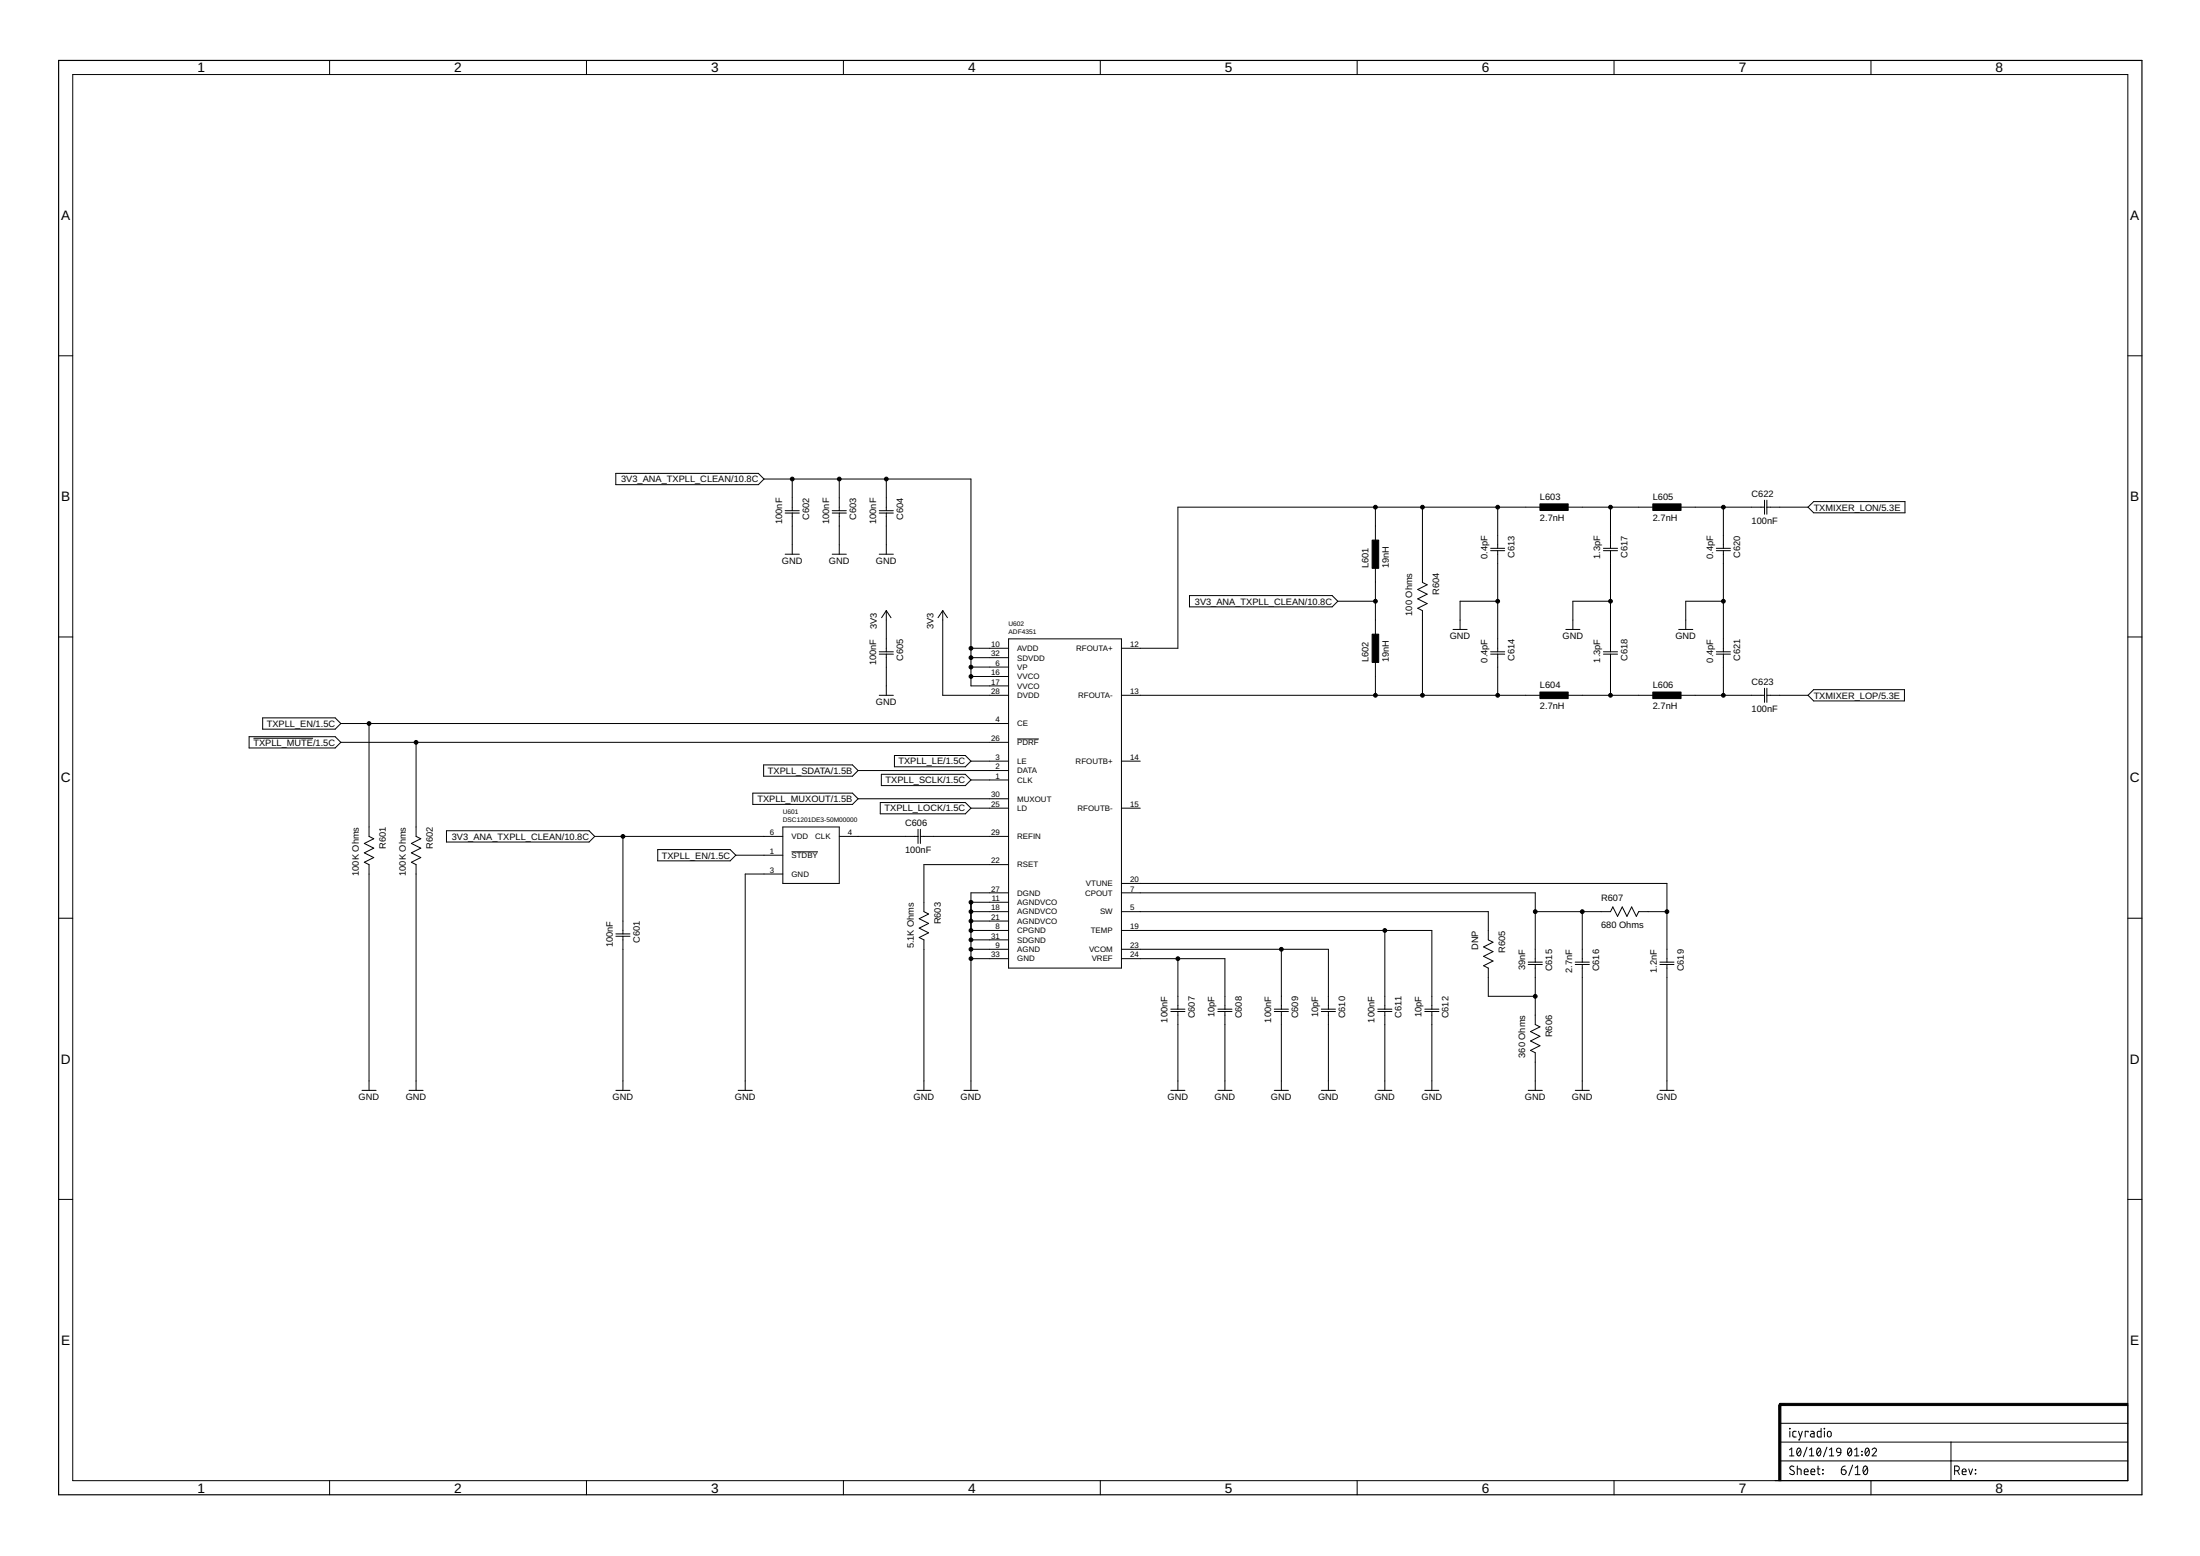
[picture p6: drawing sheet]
<svg xmlns="http://www.w3.org/2000/svg" width="594mm" height="420mm" viewBox="0 0 594 420" stroke-linecap="round" stroke-linejoin="round" font-family="sans-serif">
<g fill="none" stroke="#000" stroke-width=".27">
<path d="M89 16.3v3.8M158.4 16.3v3.8M227.8 16.3v3.8M297.1 16.3v3.8M366.5 16.3v3.8M435.8 16.3v3.8M505.2 16.3v3.8M19.6 20.1h555v379.7h-555zM15.8 96.1h3.8M574.6 96.1h3.8M166.3 127.8h38.5l1.5 1.5-1.5 1.6h-38.5zM206.3 129.3h55.9v55.9h10.2"/>
<path d="M212 137.9h3.8M212 138.5h3.8M213.9 129.3v8.6M213.9 138.5v11.1M224.7 137.9h3.8M224.7 138.5h3.8M226.6 129.3v8.6M226.6 138.5v11.1M237.4 137.9h3.8M237.4 138.5h3.8M239.3 129.3v8.6M239.3 138.5v11.1"/>
<path d="M371.4 136.9v10.2M384.1 136.9v20.4l1.3 .6-2.6 1.3 2.6 1.2-2.6 1.3 2.6 1.3-2.6 1.3 1.3 .6v22.8M404.4 136.9v11.2M417.1 136.9h-99v38.1h-15.3M422.2 136.9h25.4M434.9 136.9v11.2M452.7 136.9h23.8M465.4 136.9v11.2M476.5 135.1v3.8M477.1 136.9h11.1M477.1 135.1v3.8M488.2 136.9l1.6-1.5h24.6v3.1h-24.6z"/>
<path d="M212 149.6h3.8M224.7 149.6h3.8M237.4 149.6h3.8M371.4 152.2v20.3M402.5 148.1h3.8M402.5 148.7h3.8M404.4 148.7v27.3M433 148.1h3.8M433 148.7h3.8M434.9 148.7v27.3M463.5 148.1h3.8M463.5 148.7h3.8"/>
<path d="M465.4 148.7v27.3M15.8 172h3.8M237.4 176h3.8M237.4 176.6h3.8M239.3 164.9v11.1M239.3 176.6v11.1M239.3 164.9l1.3 1.9M239.3 164.9l-1.2 1.9M254.6 164.9v22.8h17.8M254.6 164.9l1.2 1.9M254.6 164.9l-1.3 1.9M262.2 177.6h10.2"/>
<path d="M262.2 175h10.2M272.4 172.5h30.4v88.9h-30.4zM321.2 160.8h38.5l1.6 1.5-1.6 1.6h-38.5zM361.3 162.3h10.1M371.4 177.6v10.1M392.4 170h3.8M402.5 176h3.8M402.5 176.6h3.8M404.4 176.6v11.1M404.4 162.3h-10.1v7.7M422.8 170h3.8M433 176h3.8"/>
<path d="M433 176.6h3.8M434.9 176.6v11.1M434.9 162.3h-10.2v7.7M453.3 170h3.8M463.5 176h3.8M463.5 176.6h3.8M465.4 176.6v11.1M465.4 162.3h-10.2v7.7M574.6 172h3.8M67.3 198.9h23.2l1.5 1.5-1.5 1.6h-23.2zM68.4 199.3h16.1M70.9 193.8h19.6l1.5 1.6-1.5 1.5h-19.6z"/>
<path d="M92 195.4h180.4M99.7 195.4v30.4l1.2 .7-2.5 1.3 2.5 1.2-2.5 1.3 2.5 1.3-2.5 1.2 1.3 .7v60.9M237.4 187.7h3.8M262.2 180.1h10.2M262.2 182.7h10.2M274.7 199.5h5.8M302.8 187.7h114.3M422.2 187.7h25.4M452.7 187.7h23.8M476.5 185.8v3.9M477.1 187.7h11.1M477.1 185.8v3.9"/>
<path d="M489.8 186.2h24.5v3.1h-24.5l-1.6-1.6zM92 200.4h180.4M112.4 200.4v25.4l1.2 .7-2.5 1.3 2.5 1.2-2.5 1.3 2.5 1.3-2.5 1.2 1.3 .7v60.9M203.3 214.2h26.9l1.5 1.5-1.5 1.5h-26.9zM206.2 206.5h24l1.5 1.6-1.5 1.5h-24zM231.7 208.1h40.7M231.7 215.7h40.7M237.7 216.7h23l1.5 1.5-1.5 1.6h-23zM238 209.1h22.7l1.5 1.5-1.5 1.5h-22.7zM241.5 204h19.2l1.5 1.5-1.5 1.6h-19.2zM262.2 218.2h10.2M262.2 205.5h10.2"/>
<path d="M262.2 210.6h10.2M302.8 218.2h5.1M302.8 205.5h5.1M120.6 224.3h38.5l1.5 1.5-1.5 1.6h-38.5zM160.6 225.8h50.8M168.2 225.8v26.4M177.6 229.4h19.6l1.5 1.5-1.5 1.6h-19.6zM198.7 230.9h12.7M211.4 223.3h15.2v15.2h-15.2zM211.4 236h-10.2v58.4M213.7 230h7.2M226.6 225.8h21.3"/>
<path d="M247.9 223.9v3.9M248.5 225.8h23.9M248.5 223.9v3.9M272.4 233.5h-22.9v12.7l1.3 .6-2.6 1.3 2.6 1.2-2.6 1.3 2.6 1.3-2.6 1.3 1.3 .6v40.6M302.8 238.5h147.3v21.3M15.8 247.9h3.8M166.3 252.2h3.8M166.3 252.8h3.8M168.2 252.8v41.6M262.2 243.6h10.2M262.2 251.2h10.2M262.2 258.9h10.2"/>
<path d="M262.2 253.8h10.2M262.2 246.2h10.2M262.2 256.3h10.2M262.2 248.7h10.2M272.4 241.1h-10.2v53.3M302.8 251.2h83.9v21.3M302.8 241.1h111.8v18.7M302.8 258.9h28v13.6M302.8 246.2h99.1v7.6l1.3 .6-2.6 1.3 2.6 1.3-2.6 1.2 2.6 1.3-2.6 1.3 1.3 .6v7.6h12.7M302.8 256.3h55.9v16.2M318.1 258.9v13.6M346 256.3v16.2"/>
<path d="M374 251.2v21.3M412.7 259.8h3.8M414.6 246.2h20.3l.6-1.3 1.3 2.5 1.3-2.5 1.2 2.5 1.3-2.5 1.3 2.5 .6-1.2h7.6M425.4 259.8h3.8M427.3 246.2v13.6M448.2 259.8h3.8M574.6 247.9h3.8M316.2 272.5h3.8M316.2 273.1h3.8M318.1 273.1v21.3M328.9 272.5h3.8M328.9 273.1h3.8"/>
<path d="M330.8 273.1v21.3M344.1 272.5h3.8M344.1 273.1h3.8M346 273.1v21.3M356.8 272.5h3.8M356.8 273.1h3.8M358.7 273.1v21.3M372 272.5h3.9M372 273.1h3.9M374 273.1v21.3M384.7 272.5h3.9M384.7 273.1h3.9"/>
<path d="M386.7 273.1v21.3M412.7 260.4h3.8M414.6 260.4v16.2l1.2 .7-2.5 1.3 2.5 1.2-2.5 1.3 2.5 1.3-2.5 1.2 1.3 .7v10.1M425.4 260.4h3.8M427.3 260.4v34M448.2 260.4h3.8M450.1 260.4v34M97.7 294.4h3.9M110.4 294.4h3.9M166.3 294.4h3.8M199.3 294.4h3.8M247.6 294.4h3.8"/>
<path d="M260.3 294.4h3.8M316.2 294.4h3.8M328.9 294.4h3.8M344.1 294.4h3.8M356.8 294.4h3.8M372 294.4h3.9M384.7 294.4h3.9M412.7 294.4h3.8M425.4 294.4h3.8M448.2 294.4h3.8M15.8 323.9h3.8M574.6 323.9h3.8"/>
<path d="M89 399.8v3.8M158.4 399.8v3.8M227.8 399.8v3.8M297.1 399.8v3.8M366.5 399.8v3.8M435.8 399.8v3.8M480.6 394.5h94M480.6 389.4h94M480.6 384.3h94M483.2 391.5l.6-.5v2.1M483.2 393.1h1.2M483.3 385.7l.1 .1z"/>
<path d="M483.3 386.5v1.5M484.4 396a.58 .58 0 0 0-.9 0 .58 .58 0 0 0 .1 .8l.7 .4a.54 .54 0 0 1 .2 .7 .54 .54 0 0 1-.8 .2l-.4-.2M485 386.5h-.6l-.3 .4 .1 1 .8 .1M485.3 396.6l1 .1 .1 1.5M485.3 395.9v2.3M485.4 391.2a.67 .67 0 0 1 .8 .1 .67 .67 0 0 1 .1 .8 .67 .67 0 0 1-.1 .8 .67 .67 0 0 1-.8 .1 1.64 1.64 0 0 1 0-1.8zM485.6 386.5l.6 1.5M486.2 391.5l-.9 1.2M486.7 386.5l-.8 2.3h-.3M487.2 397.4h1.1a.54 .54 0 0 0-.4-.7 .54 .54 0 0 0-.7 .5l.1 .9 1 .1M488 390.8l-1 2.6M488.3 386.7v-.2h-.8v1.5"/>
<path d="M488.6 393.1h1.2M488.6 391.5l.6-.5v2.1M489 386.5h.6l.3 .2v1.3h-.6a.46 .46 0 0 1-.5-.4 .46 .46 0 0 1 .5-.5h.6M489 397.4h1.1a.54 .54 0 0 0-.4-.7 .54 .54 0 0 0-.7 .5l.1 .9 1 .1M490.7 396.6h.7M490.8 391.2a.67 .67 0 0 1 .8 .1 .67 .67 0 0 1 .1 .8 .67 .67 0 0 1-.1 .8 .67 .67 0 0 1-.8 .1 1.76 1.76 0 0 1 0-1.8zM490.9 395.9l.1 2.1 .4 .2M491.6 391.5l-.9 1.2M491.8 385.7v2.3h-.8l-.3-.2v-1.1l.3-.2h.8M492.2 396.8l.1 .2zM492.2 397.9l.1 .1zM492.6 385.7l.1 .1z"/>
<path d="M492.7 386.5v1.5M493.3 390.8l-.9 2.6M493.6 386.7l.3-.2 .5 .2 .1 .8a.52 .52 0 0 1-.5 .5 .52 .52 0 0 1-.5-.5zM494 393.1h1.2M494 391.5l.6-.5v2.1M496.1 391.2l.3-.2 .6 .2 .1 1-1-.2zM497.1 392.2l-.3 .7-.6 .2M497.2 396.9h.8a.65 .65 0 0 1 .5 .7 .65 .65 0 0 1-.7 .6 .65 .65 0 0 1-.6-.6zM498.3 395.9l-.8 .3-.3 .7M499.2 391.2a.66 .66 0 0 1 .7 .1 .66 .66 0 0 1 .1 .8 .63 .63 0 0 1-.1 .8 .63 .63 0 0 1-.9-.1l-.1-.7zM499.9 391.5l-.9 1.2M500.3 395.6l-1.1 2.8"/>
<path d="M500.8 393.1h1.2M500.8 391.5l.6-.5v2.1M501 398.2h1.3M501 396.4l.6-.5v2.3M502.7 391.9l.2 .1zM502.7 392.8l.2 .2zM503.3 396a.61 .61 0 0 1 .8 0 .61 .61 0 0 1 .2 .7 .99 .99 0 0 1-.7 1.5 1.62 1.62 0 0 1-.3-2.2zM503.9 391.2a.66 .66 0 0 1 .8 .1 .66 .66 0 0 1 .1 .8 .63 .63 0 0 1-.2 .8 .63 .63 0 0 1-.8-.1l-.2-.7zM504.2 396.4l-1 1.3M504.7 391.5l-1 1.2M505.2 399.8v3.8M505.5 391.5a.58 .58 0 0 1 .9-.5 .58 .58 0 0 1 .1 1l-1 1.1h1.2"/>
<path d="M526.8 389.4v10.3M527.8 397.2h.6a.65 .65 0 0 0 .7-.7 .65 .65 0 0 0-.7-.6h-.6v2.3M528.6 397.2l.5 1M529.9 397.4h1a.54 .54 0 0 0-.4-.7 .54 .54 0 0 0-.6 .5l.1 .9 .9 .1M531.6 396.6l.5 1.6 .6-1.6M533.4 397.9l.1 .1zM533.4 396.8l.1 .2z"/>
</g>
<path d="M15.8 16.3h562.6v387.3h-562.6z" fill="none" stroke="#000" stroke-width=".32"/>
<path d="M415.8 136.1h7.7v1.7h-7.7zM446.3 136.1h7.6v1.7h-7.6zM370.5 145.8h1.8v7.7h-1.8zM370.5 171.2h1.8v7.7h-1.8zM415.8 186.9h7.7v1.7h-7.7zM446.3 186.9h7.6v1.7h-7.6zM480.3 379.5h.6v20.3h-.6zM480.6 378.9h94v.6h-94z" fill="#000" stroke="#000" stroke-width=".27"/>
<path d="M481.9 379.2h-1.3v1.3" fill="none" stroke="#000" stroke-width=".61"/>
<g fill="#000" stroke="#000" stroke-width=".27">
<circle cx="213.9" cy="129.3" r=".51"/>
<circle cx="226.6" cy="129.3" r=".51"/>
<circle cx="239.3" cy="129.3" r=".51"/>
<circle cx="371.4" cy="136.9" r=".51"/>
<circle cx="384.1" cy="136.9" r=".51"/>
<circle cx="404.4" cy="136.9" r=".51"/>
<circle cx="434.9" cy="136.9" r=".51"/>
<circle cx="465.4" cy="136.9" r=".51"/>
<circle cx="262.2" cy="177.6" r=".51"/>
<circle cx="262.2" cy="175" r=".51"/>
<circle cx="371.4" cy="162.3" r=".51"/>
<circle cx="404.4" cy="162.3" r=".51"/>
<circle cx="434.9" cy="162.3" r=".51"/>
<circle cx="465.4" cy="162.3" r=".51"/>
<circle cx="99.7" cy="195.4" r=".51"/>
<circle cx="262.2" cy="182.7" r=".51"/>
<circle cx="262.2" cy="180.1" r=".51"/>
<circle cx="371.4" cy="187.7" r=".51"/>
<circle cx="384.1" cy="187.7" r=".51"/>
<circle cx="404.4" cy="187.7" r=".51"/>
<circle cx="434.9" cy="187.7" r=".51"/>
<circle cx="465.4" cy="187.7" r=".51"/>
<circle cx="112.4" cy="200.4" r=".51"/>
<circle cx="168.2" cy="225.8" r=".51"/>
<circle cx="262.2" cy="256.3" r=".51"/>
<circle cx="262.2" cy="246.2" r=".51"/>
<circle cx="262.2" cy="248.7" r=".51"/>
<circle cx="262.2" cy="253.8" r=".51"/>
<circle cx="262.2" cy="243.6" r=".51"/>
<circle cx="262.2" cy="258.9" r=".51"/>
<circle cx="262.2" cy="251.2" r=".51"/>
<circle cx="318.1" cy="258.9" r=".51"/>
<circle cx="346" cy="256.3" r=".51"/>
<circle cx="374" cy="251.2" r=".51"/>
<circle cx="414.6" cy="246.2" r=".51"/>
<circle cx="427.3" cy="246.2" r=".51"/>
<circle cx="450.1" cy="246.2" r=".51"/>
<circle cx="414.6" cy="269" r=".51"/>
</g>
<g font-size="3.7">
<text x="53.3" y="19.5">1</text>
<text x="122.7" y="19.5">2</text>
<text x="192" y="19.5">3</text>
<text x="261.4" y="19.5">4</text>
<text x="330.8" y="19.5">5</text>
<text x="400.2" y="19.5">6</text>
<text x="469.5" y="19.5">7</text>
<text x="538.9" y="19.5">8</text>
<text x="16.5" y="59.4">A</text>
<text x="575.3" y="59.4">A</text>
<text x="16.5" y="135.3">B</text>
<text x="575.3" y="135.3">B</text>
<text x="16.4" y="211.3">C</text>
<text x="575.2" y="211.3">C</text>
<text x="16.4" y="287.2">D</text>
<text x="575.2" y="287.2">D</text>
<text x="16.5" y="363.1">E</text>
<text x="575.3" y="363.1">E</text>
<text x="53.3" y="403">1</text>
<text x="122.7" y="403">2</text>
<text x="192" y="403">3</text>
<text x="261.4" y="403">4</text>
<text x="330.8" y="403">5</text>
<text x="400.2" y="403">6</text>
<text x="469.5" y="403">7</text>
<text x="538.9" y="403">8</text>
</g>
<g font-size="2.5">
<text x="167.7" y="130.2">3V3_ANA_TXPLL_CLEAN/10.8C</text>
<text x="415.8" y="135.1">L603</text>
<text x="446.3" y="135.1">L605</text>
<text x="473" y="134.2">C622</text>
<text x="489.8" y="137.8">TXMIXER_LON/5.3E</text>
<text x="211.2" y="141.5" transform="rotate(-90 211.2 141.5)">100nF</text>
<text x="218.5" y="140.4" transform="rotate(-90 218.5 140.4)">C602</text>
<text x="223.9" y="141.5" transform="rotate(-90 223.9 141.5)">100nF</text>
<text x="231.2" y="140.4" transform="rotate(-90 231.2 140.4)">C603</text>
<text x="236.6" y="141.5" transform="rotate(-90 236.6 141.5)">100nF</text>
<text x="243.9" y="140.4" transform="rotate(-90 243.9 140.4)">C604</text>
<text x="415.8" y="140.6">2.7nH</text>
<text x="446.3" y="140.6">2.7nH</text>
<text x="473" y="141.5">100nF</text>
<text x="211.1" y="152.2">GND</text>
<text x="223.8" y="152.2">GND</text>
<text x="236.5" y="152.2">GND</text>
<text x="369.5" y="153.5" transform="rotate(-90 369.5 153.5)">L601</text>
<text x="375.1" y="153.5" transform="rotate(-90 375.1 153.5)">19nH</text>
<text x="401.7" y="151" transform="rotate(-90 401.7 151)">0.4pF</text>
<text x="409" y="150.5" transform="rotate(-90 409 150.5)">C613</text>
<text x="432.1" y="151" transform="rotate(-90 432.1 151)">1.3pF</text>
<text x="439.4" y="150.5" transform="rotate(-90 439.4 150.5)">C617</text>
<text x="462.6" y="151" transform="rotate(-90 462.6 151)">0.4pF</text>
<text x="469.9" y="150.5" transform="rotate(-90 469.9 150.5)">C620</text>
<text x="388.6" y="160.7" transform="rotate(-90 388.6 160.7)">R604</text>
<text x="322.7" y="163.2">3V3_ANA_TXPLL_CLEAN/10.8C</text>
<text x="381.3" y="166.3" transform="rotate(-90 381.3 166.3)">100 Ohms</text>
<text x="236.8" y="170" transform="rotate(-90 236.8 170)">3V3</text>
<text x="252" y="170" transform="rotate(-90 252 170)">3V3</text>
<text x="391.5" y="172.5">GND</text>
<text x="421.9" y="172.5">GND</text>
<text x="452.4" y="172.5">GND</text>
<text x="236.6" y="179.6" transform="rotate(-90 236.6 179.6)">100nF</text>
<text x="243.9" y="178.5" transform="rotate(-90 243.9 178.5)">C605</text>
<text x="369.5" y="178.9" transform="rotate(-90 369.5 178.9)">L602</text>
<text x="375.1" y="178.9" transform="rotate(-90 375.1 178.9)">19nH</text>
<text x="401.7" y="178.9" transform="rotate(-90 401.7 178.9)">0.4pF</text>
<text x="409" y="178.5" transform="rotate(-90 409 178.5)">C614</text>
<text x="432.1" y="178.9" transform="rotate(-90 432.1 178.9)">1.3pF</text>
<text x="439.4" y="178.5" transform="rotate(-90 439.4 178.5)">C618</text>
<text x="462.6" y="178.9" transform="rotate(-90 462.6 178.9)">0.4pF</text>
<text x="469.9" y="178.5" transform="rotate(-90 469.9 178.5)">C621</text>
<text x="415.8" y="185.9">L604</text>
<text x="446.3" y="185.9">L606</text>
<text x="473" y="185">C623</text>
<text x="236.5" y="190.3">GND</text>
<text x="415.8" y="191.4">2.7nH</text>
<text x="446.3" y="191.4">2.7nH</text>
<text x="489.8" y="188.6">TXMIXER_LOP/5.3E</text>
<text x="72" y="196.3">TXPLL_EN/1.5C</text>
<text x="473" y="192.3">100nF</text>
<text x="68.4" y="201.3">TXPLL_MUTE/1.5C</text>
<text x="207.4" y="209">TXPLL_SDATA/1.5B</text>
<text x="242.6" y="206.4">TXPLL_LE/1.5C</text>
<text x="239.1" y="211.5">TXPLL_SCLK/1.5C</text>
<text x="204.5" y="216.6">TXPLL_MUXOUT/1.5B</text>
<text x="238.9" y="219.1">TXPLL_LOCK/1.5C</text>
<text x="122" y="226.7">3V3_ANA_TXPLL_CLEAN/10.8C</text>
<text x="244.4" y="223.1">C606</text>
<text x="104.2" y="229.3" transform="rotate(-90 104.2 229.3)">R601</text>
<text x="116.9" y="229.3" transform="rotate(-90 116.9 229.3)">R602</text>
<text x="178.7" y="231.8">TXPLL_EN/1.5C</text>
<text x="244.4" y="230.4">100nF</text>
<text x="96.9" y="236.5" transform="rotate(-90 96.9 236.5)">100K Ohms</text>
<text x="109.6" y="236.5" transform="rotate(-90 109.6 236.5)">100K Ohms</text>
<text x="432.4" y="243.4">R607</text>
<text x="254" y="249.6" transform="rotate(-90 254 249.6)">R603</text>
<text x="432.4" y="250.7">680 Ohms</text>
<text x="165.5" y="255.8" transform="rotate(-90 165.5 255.8)">100nF</text>
<text x="172.8" y="254.7" transform="rotate(-90 172.8 254.7)">C601</text>
<text x="246.7" y="256.1" transform="rotate(-90 246.7 256.1)">5.1K Ohms</text>
<text x="399.1" y="256.5" transform="rotate(-90 399.1 256.5)">DNP</text>
<text x="406.4" y="257.2" transform="rotate(-90 406.4 257.2)">R605</text>
<text x="411.8" y="262" transform="rotate(-90 411.8 262)">39nF</text>
<text x="419.1" y="262.3" transform="rotate(-90 419.1 262.3)">C615</text>
<text x="424.5" y="262.7" transform="rotate(-90 424.5 262.7)">2.7nF</text>
<text x="431.8" y="262.3" transform="rotate(-90 431.8 262.3)">C616</text>
<text x="447.4" y="262.7" transform="rotate(-90 447.4 262.7)">1.2nF</text>
<text x="454.7" y="262.3" transform="rotate(-90 454.7 262.3)">C619</text>
<text x="322.6" y="275" transform="rotate(-90 322.6 275)">C607</text>
<text x="328" y="274.7" transform="rotate(-90 328 274.7)">10pF</text>
<text x="335.3" y="275" transform="rotate(-90 335.3 275)">C608</text>
<text x="350.6" y="275" transform="rotate(-90 350.6 275)">C609</text>
<text x="355.9" y="274.7" transform="rotate(-90 355.9 274.7)">10pF</text>
<text x="363.3" y="275" transform="rotate(-90 363.3 275)">C610</text>
<text x="378.5" y="274.8" transform="rotate(-90 378.5 274.8)">C611</text>
<text x="383.9" y="274.7" transform="rotate(-90 383.9 274.7)">10pF</text>
<text x="391.2" y="275" transform="rotate(-90 391.2 275)">C612</text>
<text x="315.3" y="276.1" transform="rotate(-90 315.3 276.1)">100nF</text>
<text x="343.2" y="276.1" transform="rotate(-90 343.2 276.1)">100nF</text>
<text x="371.2" y="276.1" transform="rotate(-90 371.2 276.1)">100nF</text>
<text x="419.1" y="280.1" transform="rotate(-90 419.1 280.1)">R606</text>
<text x="411.8" y="285.6" transform="rotate(-90 411.8 285.6)">360 Ohms</text>
<text x="96.9" y="297">GND</text>
<text x="109.6" y="297">GND</text>
<text x="165.4" y="297">GND</text>
<text x="198.4" y="297">GND</text>
<text x="246.7" y="297">GND</text>
<text x="259.4" y="297">GND</text>
<text x="315.3" y="297">GND</text>
<text x="328" y="297">GND</text>
<text x="343.2" y="297">GND</text>
<text x="355.9" y="297">GND</text>
<text x="371.1" y="297">GND</text>
<text x="383.8" y="297">GND</text>
<text x="411.8" y="297">GND</text>
<text x="424.5" y="297">GND</text>
<text x="447.3" y="297">GND</text>
</g>
<g font-size="2.1">
<text x="267.6" y="177.2">32</text>
<text x="267.6" y="174.7">10</text>
<text x="268.8" y="179.8">6</text>
<text x="274.7" y="178.4">SDVDD</text>
<text x="274.7" y="175.8">AVDD</text>
<text x="290.6" y="175.8">RFOUTA+</text>
<text x="305.2" y="174.7">12</text>
<text x="267.6" y="182.3">16</text>
<text x="267.6" y="184.9">17</text>
<text x="274.7" y="180.9">VP</text>
<text x="274.7" y="183.4">VVCO</text>
<text x="274.7" y="186">VVCO</text>
<text x="267.6" y="187.4">28</text>
<text x="274.7" y="188.5">DVDD</text>
<text x="291.2" y="188.5">RFOUTA-</text>
<text x="305.2" y="187.4">13</text>
<text x="268.8" y="195">4</text>
<text x="274.7" y="196.1">CE</text>
<text x="267.6" y="200.1">26</text>
<text x="274.7" y="201.2">PDRF</text>
<text x="268.8" y="205.2">3</text>
<text x="268.8" y="207.7">2</text>
<text x="274.7" y="206.3">LE</text>
<text x="274.7" y="208.8">DATA</text>
<text x="290.5" y="206.3">RFOUTB+</text>
<text x="305.2" y="205.2">14</text>
<text x="267.6" y="215.3">30</text>
<text x="268.8" y="210.3">1</text>
<text x="274.7" y="211.4">CLK</text>
<text x="267.6" y="217.9">25</text>
<text x="274.7" y="219">LD</text>
<text x="274.7" y="216.5">MUXOUT</text>
<text x="291" y="219">RFOUTB-</text>
<text x="305.2" y="217.9">15</text>
<text x="207.9" y="225.5">6</text>
<text x="213.7" y="226.6">VDD</text>
<text x="220.2" y="226.6">CLK</text>
<text x="229" y="225.5">4</text>
<text x="267.6" y="225.5">29</text>
<text x="274.7" y="226.6">REFIN</text>
<text x="207.9" y="230.6">1</text>
<text x="213.7" y="231.7">STDBY</text>
<text x="267.6" y="233.1">22</text>
<text x="207.9" y="235.7">3</text>
<text x="213.7" y="236.8">GND</text>
<text x="274.7" y="234.2">RSET</text>
<text x="293.3" y="239.3">VTUNE</text>
<text x="305.2" y="238.2">20</text>
<text x="267.6" y="240.7">27</text>
<text x="267.6" y="245.8">18</text>
<text x="267.8" y="243.3">11</text>
<text x="274.7" y="244.4">AGNDVCO</text>
<text x="274.7" y="241.8">DGND</text>
<text x="293" y="241.8">CPOUT</text>
<text x="305.2" y="240.7">7</text>
<text x="305.2" y="245.8">5</text>
<text x="267.6" y="248.3">21</text>
<text x="268.8" y="250.9">8</text>
<text x="274.7" y="246.9">AGNDVCO</text>
<text x="274.7" y="249.5">AGNDVCO</text>
<text x="297" y="246.9">SW</text>
<text x="305.2" y="250.9">19</text>
<text x="267.6" y="253.4">31</text>
<text x="268.8" y="256">9</text>
<text x="274.7" y="252">CPGND</text>
<text x="274.7" y="254.5">SDGND</text>
<text x="274.7" y="257.1">AGND</text>
<text x="294.1" y="257.1">VCOM</text>
<text x="294.5" y="252">TEMP</text>
<text x="305.2" y="256">23</text>
<text x="267.6" y="258.5">33</text>
<text x="274.7" y="259.6">GND</text>
<text x="294.8" y="259.6">VREF</text>
<text x="305.2" y="258.5">24</text>
</g>
<g font-size="1.8">
<text x="272.4" y="171.2">ADF4351</text>
<text x="272.4" y="169">U602</text>
<text x="211.4" y="219.8">U601</text>
<text x="211.4" y="222">DSC1201DE3-50M00000</text>
</g>
</svg>
